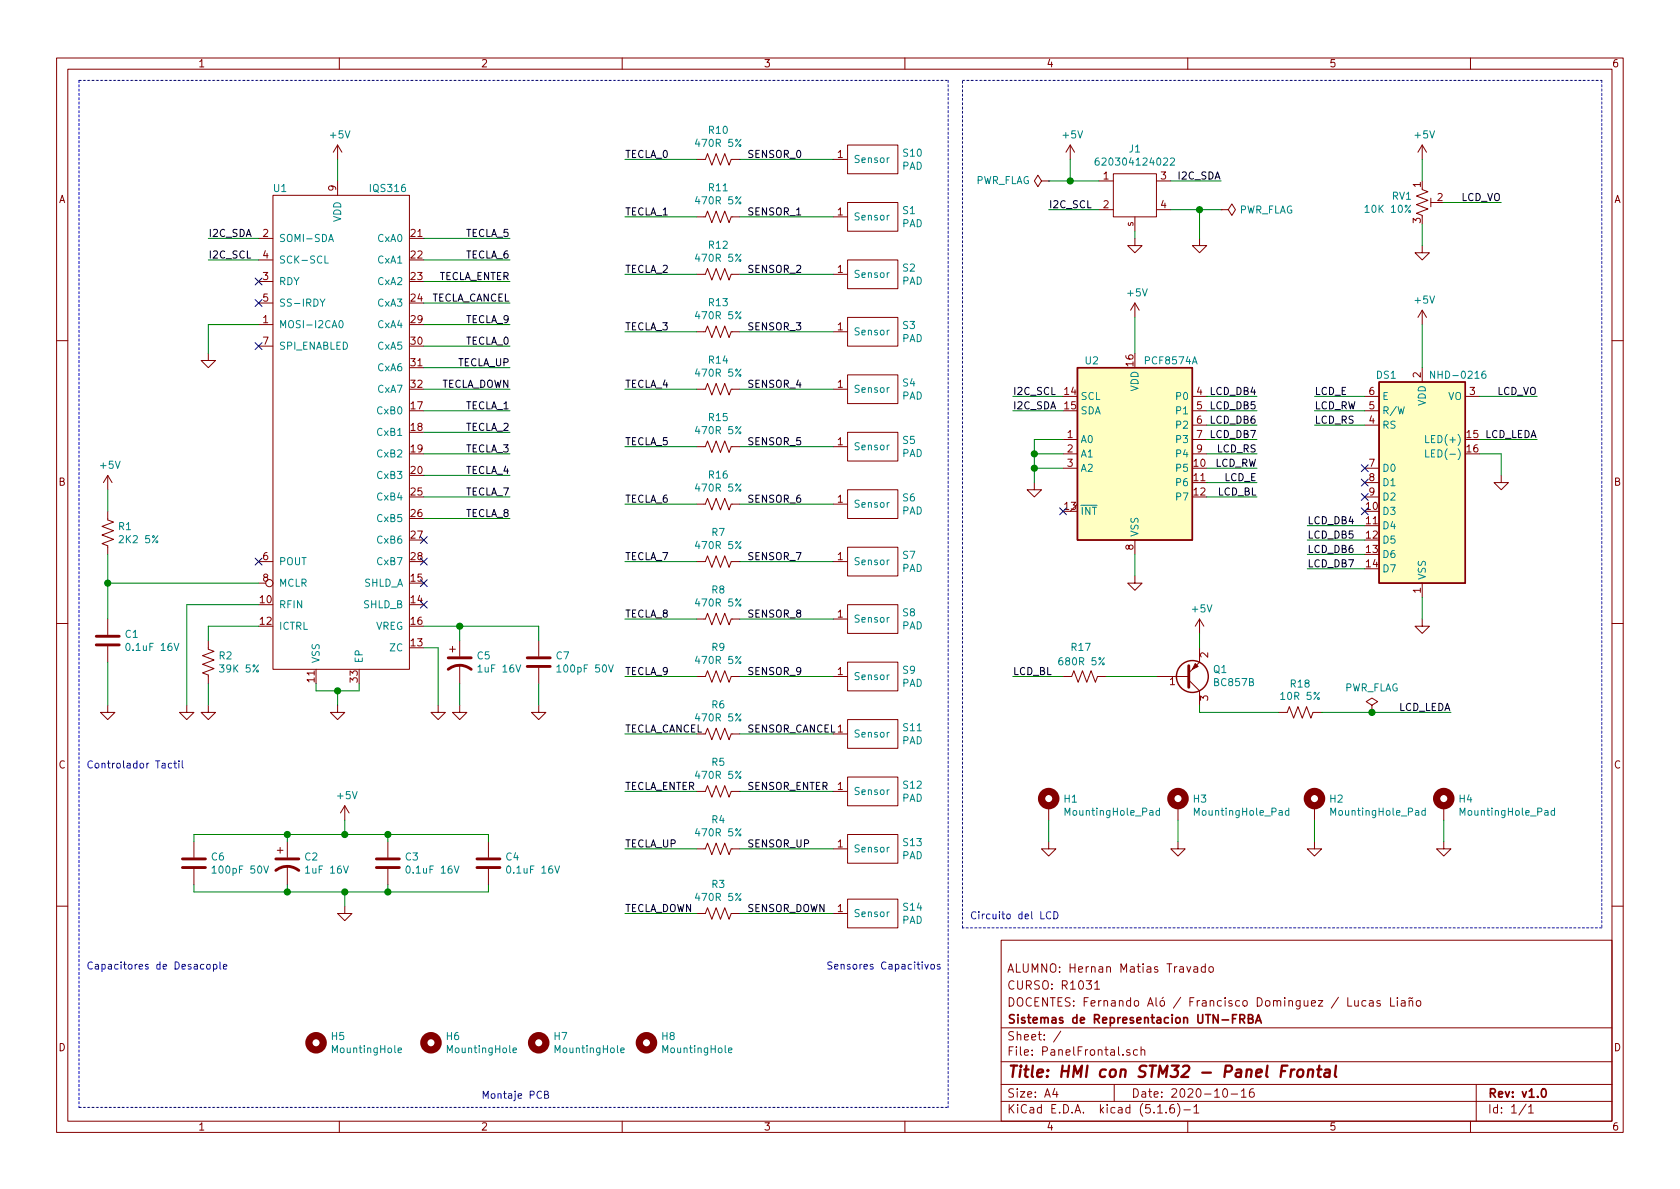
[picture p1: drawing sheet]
<svg xmlns="http://www.w3.org/2000/svg" width="297mm" height="210mm" viewBox="0 0 297 210" stroke-linecap="round" stroke-linejoin="round" font-family="sans-serif">
<g fill="none" stroke="#840000" stroke-width=".18">
<path d="M10 10.3h277v189.9h-277zM12 12.2h273v186.1h-273zM60 10.3v1.9M110 10.3v1.9M160 10.3v1.9M210 10.3v1.9M260 10.3v1.9M48.3 34.5h24.1v83.9h-24.1zM59.7 25.6l-.8 1.3M59.7 25.6v2.6M59.7 32v2.5M59.7 25.6l.8 1.3"/>
<path d="M123.2 38.3h1.5l.4-1 .8 2.1 .7-2.1 .8 2.1 .7-2.1 .8 2.1 .4-1.1h1.5M123.2 28.2h1.5l.4-1 .8 2 .7-2 .8 2 .7-2 .8 2 .4-1h1.5M147.3 28.2h2.6M147.3 38.3h2.6M149.9 25.6h8.8v5.1h-8.8zM149.9 35.8h8.8v5.1h-8.8zM184.1 32l-.6-1-.6 1 .6 1 .6-1h1.3M185.4 32h.1M189.2 25.6l-.7 1.3M189.2 25.6v2.6M189.2 25.6l.8 1.3M194.3 32h2.5"/>
<path d="M194.3 37.1h2.5M196.8 30.7h7.7v7.6h-7.7zM200.7 38.3v2.6M204.5 32h2.5M204.5 37.1h2.5M215.9 37.1h1.3l.6-1 .6 1-.6 1-.6-1M215.9 37.1h.1M251.5 33.5l1 .4-2.1 .8 2.1 .7-2.1 .8 2.1 .8-2.1 .7 1.1 .4M251.5 25.6v2.6M251.5 25.6l-.8 1.3M251.5 25.6l.7 1.3M253 35v1.6"/>
<path d="M253 35.8h1M45.7 57.4h2.6M45.7 42.2h2.6M45.7 49.8h2.6M45.7 46h2.6M45.7 53.6h2.6M123.2 58.7h1.5l.4-1 .8 2 .7-2 .8 2 .7-2 .8 2 .4-1h1.5M123.2 48.5h1.5l.4-1 .8 2 .7-2 .8 2 .7-2 .8 2 .4-1h1.5M147.3 58.7h2.6M147.3 48.5h2.6M149.9 46h8.8v5h-8.8zM149.9 56.1h8.8v5.1h-8.8z"/>
<path d="M200.7 42.2v1.2h1.2l-1.2 1.3-1.3-1.3h1.3M200.7 53.6v2.5M200.7 53.6l-.8 1.3M200.7 53.6l.7 1.3M212.1 42.2v1.2h1.3l-1.3 1.3-1.3-1.3h1.3M251.5 43.4v1.3h1.2l-1.2 1.3-1.3-1.3h1.3M251.5 54.9v2.5M251.5 54.9l-.8 1.2M251.5 54.9l.7 1.2M10 60.2h2M36.8 62.5v1.2h1.3l-1.3 1.3-1.2-1.3h1.2M45.7 61.2h2.6"/>
<path d="M123.2 79h1.5l.4-1 .8 2 .7-2 .8 2 .7-2 .8 2 .4-1h1.5M123.2 68.8h1.5l.4-1 .8 2 .7-2 .8 2 .7-2 .8 2 .4-1h1.5M147.3 79h2.6M147.3 68.8h2.6M149.9 76.4h8.8v5.1h-8.8zM149.9 66.3h8.8v5.1h-8.8zM188 77.7h2.5M210.8 70.1h2.6M210.8 75.2h2.6M210.8 72.6h2.6M210.8 77.7h2.6M241.3 70.1h2.5"/>
<path d="M241.3 75.2h2.5M241.3 72.6h2.5M251.5 65v2.6M259.1 70.1h2.5M285 60.2h2M19 90.4v1.5l1.1 .4-2.1 .8 2.1 .7-2.1 .8 2.1 .8-2.1 .7 1 .4v1.5M19 84.1l-.7 1.2M19 84.1v2.5M19 84.1l.8 1.2M45.7 99.3h2.6M123.2 89.1h1.5l.4-1 .8 2.1 .7-2.1 .8 2.1 .7-2.1 .8 2.1 .4-1.1h1.5M123.2 99.3h1.5l.4-1 .8 2 .7-2 .8 2 .7-2 .8 2 .4-1h1.5"/>
<path d="M147.3 99.3h2.6M147.3 89.1h2.6M149.9 96.8h8.8v5h-8.8zM149.9 86.6h8.8v5.1h-8.8zM182.9 85.3v1.3h1.2l-1.2 1.3-1.3-1.3h1.3M188 82.8h2.5M188 80.3h2.5M200.7 95.5v2.5M210.8 80.3h2.6M241.3 82.8h2.5M241.3 85.3h2.5M241.3 87.9h2.5"/>
<path d="M265.4 84.1v1.2h1.3l-1.3 1.3-1.2-1.3h1.2M10 110.3h2M19 109.5v2.8M19 114.3v2.8M36.8 113.3v1.5l1 .4-2 .7 2 .8-2 .8 2 .7-2 .8 1 .4v1.5M45.7 103.1h1.3M79.5 114.8h1M80 114.3v1M81.3 113.3v2.8M81.3 117.6v3.3M95.2 113.3v2.8M95.2 118.1v2.8"/>
<path d="M123.2 119.6h1.5l.4-1 .8 2 .7-2 .8 2 .7-2 .8 2 .4-1h1.5M123.2 109.5h1.5l.4-1 .8 2 .7-2 .8 2 .7-2 .8 2 .4-1h1.5M147.3 119.6h2.6M147.3 109.5h2.6M149.9 117.1h8.8v5.1h-8.8zM149.9 106.9h8.8v5.1h-8.8zM188 119.6h1.5l.4-1 .7 2 .8-2 .8 2 .7-2 .8 2 .4-1h1.5M200.7 101.8v1.3h1.2l-1.2 1.3-1.3-1.3h1.3M204.5 119.6h5.7M212.1 114.5v2.6l-1.9 1.9M212.1 109.5v2.5M212.1 109.5l-.8 1.2"/>
<path d="M212.1 109.5l.8 1.2M251.5 109.5v1.2h1.2l-1.2 1.3-1.3-1.3h1.3M251.5 103.1v2.6M285 110.3h2M19 124.7v1.3h1.3l-1.3 1.2-1.2-1.2h1.2M33 124.7v1.3h1.3l-1.3 1.2-1.3-1.2h1.3M36.8 124.7v1.3h1.3l-1.3 1.2-1.2-1.2h1.2M59.7 124.7v1.3h1.3l-1.3 1.2-1.3-1.2h1.3M77.5 124.7v1.3h1.2l-1.2 1.2-1.3-1.2h1.3M81.3 124.7v1.3h1.2l-1.2 1.2-1.3-1.2h1.3M95.2 124.7v1.3h1.3l-1.3 1.2-1.2-1.2h1.2M123.2 139.9h1.5l.4-1 .8 2.1 .7-2.1 .8 2.1 .7-2.1 .8 2.1 .4-1.1h1.5"/>
<path d="M124.7 129.8l.4-1 .8 2 .7-2 .8 2 .7-2 .8 2 .4-1h1.5M147.3 139.9h2.6M147.3 129.8h2.6M149.9 137.4h8.8v5.1h-8.8zM149.9 127.2h8.8v5.1h-8.8zM210.2 120.3l1.9 1.9v2.5M226.1 126h1.5l.4-1 .7 2 .8-2 .8 2 .7-2 .8 2 .4-1h1.5M242.6 124.7l1-.6-1-.7-1 .7 1 .6v1.3M242.6 126h.1M34.3 148.8v2.8M34.3 153.7v2.8M49 150.4h1"/>
<path d="M49.5 149.9v1M50.8 148.8v2.8M50.8 153.2v3.3M61 142.5l-.8 1.3M61 142.5v2.5M61 142.5l.7 1.3M68.6 148.8v2.8M68.6 153.7v2.8M86.4 148.8v2.8M86.4 153.7v2.8M123.2 150.1h1.5l.4-1 .8 2 .7-2 .8 2 .7-2 .8 2 .4-1h1.5M147.3 150.1h2.6"/>
<path d="M149.9 159h8.8v5.1h-8.8zM149.9 147.6h8.8v5h-8.8zM185.4 148.8v1.3h1.3l-1.3 1.3-1.3-1.3h1.3M185.4 142.5v2.5M208.3 148.8v1.3h1.2l-1.2 1.3-1.3-1.3h1.3M208.3 142.5v2.5M232.4 148.8v1.3h1.3l-1.3 1.3-1.3-1.3h1.3M232.4 142.5v2.5M255.3 148.8v1.3h1.2l-1.2 1.3-1.3-1.3h1.3M255.3 142.5v2.5M10 160.2h2M61 160.3v1.2h1.2l-1.2 1.3-1.3-1.3h1.3"/>
<path d="M123.2 161.5h1.5l.4-1 .8 2.1 .7-2.1 .8 2.1 .7-2.1 .8 2.1 .4-1.1h1.5M147.3 161.5h2.6M177 166.3h108v32h-108zM193.5 173.9l.5-.5v1.5M193.5 174.9h.9M211.1 171h.6l.1 .9M211.8 171.3l-.5 .1-.3 .2 .1 .3h.2h.5M213.1 171l-.4-.1-.3 .3 .1 .6 .2 .1h.4M213.1 170.4v1.5M213.8 171.1l.2-.2 .5 .2v.5l-.1 .3h-.4l-.2-.1zM238.3 176.4v1.5h.7M239.5 176.9l.1 .9 .3 .1 .3-.1"/>
<path d="M240.2 176.9v1M241.5 177l-.4-.1-.3 .3 .1 .6 .2 .1 .4-.1M242.1 177h.6l.1 .9M242.8 177.3l-.5 .1-.2 .2v.2l.2 .1 .5-.1M244 177l-.4-.1-.2 .2 .1 .3 .5 .1v.3h-.6M245.9 176.4v1.5h.7M247.1 176.4v.2M247.1 176.9v1M247.8 177h.6v.9M248.4 177.3l-.5 .1-.2 .2 .1 .2 .1 .1 .5-.1M249.1 177.1l.3-.2 .3 .1 .1 .9M249.1 176.9v1"/>
<path d="M249.8 176.4l-.2 .2-.3-.2-.2 .2M250.5 177.1l.2-.2 .4 .2 .1 .5-.1 .2-.4 .1-.2-.1zM285 160.2h2M60 198.3v1.9M110 198.3v1.9M160 198.3v1.9M177 194.8h108M177 191.8h108M177 187.8h108M177 181.8h108M186.5 192.5l-.4 1h1M186.8 193v1"/>
<path d="M187.6 182.3l-1.3 2M197 191.8v3M199.8 185.7a.37 .37 0 0 0-.6 .1l.1 .2 .5 .2v.1l-.2 .3-.4-.1M201.1 185.7l-.4-.1-.3 .3 .1 .6 .2 .1 .4-.1M201.8 185.7a.37 .37 0 0 1 .6 .1v.8M201.8 185.1v1.5M204.7 196.8h.8M206.2 196.7v.1M207.5 195.3a.59 .59 0 0 0-.7 .7v.5l.2 .2 .4 .1 .2-.1 .1-.5-.2-.2-.4-.1-.3 .3M208.2 195.1a1.71 1.71 0 0 1 0 2.3M209.3 196.3h1.2M210 198.3v1.9"/>
<path d="M211.1 195.8l.4-.5v1.5M211.1 196.8h.9M216.3 192.7l.4-.2a.94 .94 0 0 1 0 1.5 .79 .79 0 0 1-.4-1.3zM217.7 193.5h1.1M219.5 193l.4-.5v1.5M219.5 194h.8M221.6 192.5a.59 .59 0 0 0-.7 .7l.1 .7 .2 .1 .5-.1 .1-.5-.2-.2-.4-.1-.3 .3M260 198.3v1.9M261 191.8v6.5M269.8 195.2l-1.2 2M270.3 195.8l.4-.5v1.5M270.3 196.8h.8"/>
<circle cx="47.6" cy="103.1" r=".63"/>
</g>
<path d="M218.6 179.4h-.7v1.5M219.2 180.2l.7-.1 .2-.2-.1-.3-.2-.2h-.6v1.5M219.6 180.2l.5 .7M220.7 180.1l.7-.1v-.4l-.2-.2h-.5v1.5h.6l.2-.1 .1-.4-.2-.2-.2-.1M222 180.9l.5-1.5 .5 1.5M222.1 180.5h.8M272.7 192.7l.2-.2a.81 .81 0 0 1 .6 .6 .81 .81 0 0 1-.3 .8l-.2 .1a.79 .79 0 0 1-.3-1.3z" fill="none" stroke="#840000" stroke-width=".3"/>
<path d="M227.6 188.4h-.9l-.3 2M228.3 189.1l-.2 1.3M228.9 189.1a.54 .54 0 0 0-.6 .4M229.5 189.3a.51 .51 0 0 1 .6-.2 .51 .51 0 0 1 .4 .4l-.1 .6a.54 .54 0 0 1-.5 .4 .54 .54 0 0 1-.6-.4zM231.3 189.3a.5 .5 0 0 1 .9 .1l-.1 1M231.4 189.1l-.2 1.3M232.9 189.1h.8M233.3 188.4l-.3 1.8 .1 .1 .4 .1M234.3 189.2h.8l-.1 1.2M235.1 189.6l-.7 .1a.4 .4 0 0 0-.3 .3 .4 .4 0 0 0 .3 .4l.6-.1M236.2 188.4l-.2 1.8 .3 .2" fill="none" stroke="#840000" stroke-width=".41"/>
<g fill="none" stroke="#840000" stroke-width="1.3">
<circle cx="185.4" cy="141.2" r="1.27"/>
<circle cx="208.3" cy="141.2" r="1.27"/>
<circle cx="232.4" cy="141.2" r="1.27"/>
<circle cx="255.3" cy="141.2" r="1.27"/>
<circle cx="55.9" cy="184.4" r="1.27"/>
<circle cx="76.2" cy="184.4" r="1.27"/>
<circle cx="95.2" cy="184.4" r="1.27"/>
<circle cx="114.3" cy="184.4" r="1.27"/>
</g>
<g fill="none" stroke="#008484" stroke-width=".18">
<path d="M157.2 27.9l-.3 .2M157.2 38.1l-.3 .2M194.2 27.9h-.2a.79 .79 0 0 0-.1 1.3l.4-.1v-.6l-.4-.1-.3 .3M206.9 28.1l.5-.2 .3 .4-.8 .9h.8M56.6 52.9l.4 .6 .5-.6M57.5 45.3v1.2h.5M58.1 42.7l.4-1.3 .5 1.3M58.2 42.4h.6M60 56.8l.2-.1a.67 .67 0 0 1 .5 .6 .67 .67 0 0 1-.5 .7l-.3-.5zM157.2 48.2l-.3 .3M157.2 58.4l-.3 .2M157.2 78.7l-.3 .2"/>
<path d="M157.2 68.5l-.3 .3M252.1 77v1.3h.6M252.1 79.5v1.3h.6M253.6 65.6v1.3l-.7-1.3v1.3M262.6 65.6l-.4 .2-.2 .4 .1 .6 .2 .1 .3-.1 .1-.1-.1-.5-.3-.1-.3 .3M157.2 99l-.3 .3M157.2 88.9l-.3 .2M30.8 113.8l.4 1.2 .4-1.2M98.5 117.9l.3-.3v1.2M98.5 118.8h.7M107.6 117.6l.4 1.2 .4-1.2M157.2 119.3l-.3 .3"/>
<path d="M157.2 109.2l-.3 .2M157.2 139.7l-.3 .2M157.2 129.5l-.3 .2M37.5 153.5l.4-.4v1.3M37.5 154.4h.7M46.6 153.1l.5 1.3 .4-1.3M80.3 153.1l.4 1.3 .5-1.3M98.1 153.1l.4 1.3 .4-1.3M157.2 149.8l-.3 .3M205 143.4l-.4-.1-.2 .3 .1 .5h.5M205 142.9v1.3M227.9 143.4l-.4-.1-.2 .3 .1 .5h.5"/>
<path d="M227.9 142.9v1.3M252 143.4l-.4-.1-.2 .3 .1 .5h.5M252 142.9v1.3M274.9 143.4l-.4-.1-.3 .3 .2 .5h.5M274.9 142.9v1.3M157.2 161.3l-.3 .2M70.4 185.7l.6-.1-.1-.2-.3-.1-.2 .2 .1 .6h.4M90.7 185.7l.6-.1v-.2l-.4-.1-.2 .2 .1 .6h.5M109.8 185.7l.6-.1-.1-.2-.3-.1-.2 .2v.6h.5M128.8 185.7l.6-.1v-.2l-.4-.1-.2 .2 .1 .6h.5"/>
</g>
<g fill="none" stroke="#840000" stroke-width=".51">
<path d="M17 114h4.1M17 112.5h4.1M79.2 118.4a3.3 3.3 0 0 1 4.1 0M79.2 116.3h4.1M93.2 116.3h4.1M93.2 117.9h4.1M210.2 117.7v3.8M32.3 153.4h4M32.3 151.9h4M48.8 153.9a3.3 3.3 0 0 1 4 0M48.8 151.9h4M66.5 153.4h4.1"/>
<path d="M66.5 151.9h4.1M84.3 153.4h4.1M84.3 151.9h4.1"/>
</g>
<g fill="#ffffc2" stroke="#ffffc2" stroke-width=".18">
<path d="M243.8 67.6h15.3v35.5h-15.3z"/>
<path d="M190.5 65h20.3v30.5h-20.3z"/>
</g>
<g fill="none" stroke="#840000" stroke-width=".25">
<path d="M190.5 65h20.3v30.5h-20.3zM243.8 67.6h15.3v35.5h-15.3z"/>
<circle cx="210.8" cy="119.6" r="2.82"/>
</g>
<path d="M211.3 117.3l.5 .6-1 .5z" fill="#840000" stroke="#840000" stroke-width=".18"/>
<path d="M14 14.2h153.6M14 14.2v181.6M167.6 14.2v181.6M170.2 14.2h113M283.2 14.2v149.9M170.2 164.1v-149.9M283.2 164.1h-113M14 195.8h153.6" fill="none" stroke="#0000c2" stroke-width=".18" stroke-dasharray=".4 .4"/>
<g fill="none" stroke="#008400" stroke-width=".18">
<path d="M59.7 28.2v3.8M110.5 28.2h12.7M110.5 38.3h12.7M130.8 28.2h16.5M130.8 38.3h16.5M185.4 37.1h8.9M185.4 32h8.9M189.2 28.2v3.8M207 37.1h8.9M207 32h8.9M212.1 37.1v5.1M251.5 28.2v3.8"/>
<path d="M251.5 39.6v3.8M255.3 35.8h10.1M36.8 42.2h8.9M36.8 46h8.9M45.7 57.4h-8.9v5.1M74.9 42.2h15.3M74.9 46h15.3M74.9 57.4h15.3M74.9 49.8h15.3M74.9 53.6h15.3M110.5 48.5h12.7M110.5 58.7h12.7"/>
<path d="M130.8 48.5h16.5M130.8 58.7h16.5M200.7 40.9v1.3M200.7 56.1v6.4M251.5 57.4v7.6M74.9 61.2h15.3M74.9 72.6h15.3M74.9 76.4h15.3M74.9 68.8h15.3M74.9 65h15.3M110.5 68.8h12.7M110.5 79h12.7"/>
<path d="M130.8 68.8h16.5M130.8 79h16.5M179.1 72.6h8.9M179.1 70.1h8.9M188 77.7h-5.1v7.6M213.4 72.6h8.8M213.4 75.2h8.8M213.4 77.7h8.8M213.4 70.1h8.8M232.4 72.6h8.9M232.4 75.2h8.9M232.4 70.1h8.9"/>
<path d="M261.6 77.7h10.2M261.6 70.1h10.2M19 86.6v3.8M19 98v11.5M74.9 84.1h15.3M74.9 80.3h15.3M74.9 87.9h15.3M74.9 91.7h15.3M110.5 89.1h12.7M110.5 99.3h12.7M130.8 89.1h16.5M130.8 99.3h16.5"/>
<path d="M182.9 80.3h5.1M182.9 82.8h5.1M200.7 98v3.8M213.4 80.3h8.8M213.4 87.9h8.8M213.4 85.3h8.8M213.4 82.8h8.8M231.1 98h10.2M231.1 95.5h10.2M231.1 93h10.2M261.6 80.3h3.8v3.8M19 117.1v7.6"/>
<path d="M19 103.1h26.7M45.7 106.9h-12.7v17.8M45.7 110.7h-8.9v2.6M74.9 110.7h20.3v2.6M74.9 114.5h2.6v10.2M81.3 110.7v2.6M110.5 119.6h12.7M110.5 109.5h12.7M130.8 119.6h16.5M130.8 109.5h16.5M179.1 119.6h8.9M195.6 119.6h8.9"/>
<path d="M212.1 112v2.5M231.1 100.6h10.2M251.5 105.7v3.8M36.8 120.9v3.8M55.9 120.9v1.3h7.6v-1.3M59.7 122.2v2.5M81.3 120.9v3.8M95.2 120.9v3.8M110.5 139.9h12.7M110.5 129.8h12.7M130.8 139.9h16.5M130.8 129.8h16.5"/>
<path d="M212.1 124.7v1.3h14M233.7 126h22.8M34.3 156.5v1.2h52.1v-1.2M34.3 148.8v-1.2h52.1v1.2M50.8 147.6v1.2M50.8 156.5v1.2M61 145v2.6M61 157.7v2.6M68.6 147.6v1.2M68.6 156.5v1.2M110.5 150.1h12.7M130.8 150.1h16.5"/>
<path d="M185.4 145v3.8M208.3 145v3.8M232.4 145v3.8M255.3 145v3.8M110.5 161.5h12.7M130.8 161.5h16.5"/>
</g>
<g fill="none" stroke="#0000c2" stroke-width=".18">
<path d="M30.4 135h-.4l-.2 .2 .1 .6h.5M30.7 135h.5M30.9 134.5v1.1l.3 .2M31.6 134.5v.2M31.6 135v.8M32.2 134.5v1.1l.2 .2M36.7 170.6l.3-.1 .1 .2v.6l-.3 .1-.3-.3zM37.7 170.6l.4-.1 .3 .3-.2 .5h-.5M37.7 170.5v1.3M38.9 170.1v1.1l.2 .2M39.5 170.9l.6-.1-.1-.2-.3-.1-.2 .2v.6h.5M163.5 170.5l.3 .9 .3-.9"/>
<path d="M164.7 170.6l.3-.1 .2 .2v.4l-.1 .2-.3 .1-.2-.2zM166.2 170.6l-.3-.1-.2 .2 .1 .2 .4 .1v.3h-.5M185.8 161.3a.6 .6 0 0 0-.9 .5 .6 .6 0 0 0 .6 .7l.3-.1M186.3 161.2a.64 .64 0 0 1 .8 .6 .64 .64 0 0 1-.8 .7zM96.3 193.6l.5-.1 .2-.2-.1-.2-.6-.1v1.2h.5l.2-.1v-.3l-.3-.2"/>
</g>
<g fill="#008400" stroke="#008400" stroke-width=".25">
<circle cx="68.6" cy="147.6" r=".51"/>
<circle cx="182.9" cy="80.3" r=".51"/>
<circle cx="212.1" cy="37.1" r=".51"/>
<circle cx="189.2" cy="32" r=".51"/>
<circle cx="242.6" cy="126" r=".51"/>
<circle cx="59.7" cy="122.2" r=".51"/>
<circle cx="50.8" cy="147.6" r=".51"/>
<circle cx="182.9" cy="82.8" r=".51"/>
<circle cx="50.8" cy="157.7" r=".51"/>
<circle cx="61" cy="147.6" r=".51"/>
<circle cx="81.3" cy="110.7" r=".51"/>
<circle cx="19" cy="103.1" r=".51"/>
<circle cx="68.6" cy="157.7" r=".51"/>
<circle cx="61" cy="157.7" r=".51"/>
</g>
<g fill="none" stroke="#000084" stroke-width=".18">
<path d="M45.1 49.2l1.2 1.2M45.1 53l1.2 1.2M46.3 49.2l-1.2 1.2M46.3 53l-1.2 1.2M45.1 60.6l1.2 1.2M46.3 60.6l-1.2 1.2M45.1 98.7l1.2 1.2M46.3 98.7l-1.2 1.2M74.3 98.7l1.2 1.2M74.3 94.9l1.2 1.2M75.5 98.7l-1.2 1.2M75.5 94.9l-1.2 1.2"/>
<path d="M187.4 89.8l1.2 1.2M188.6 89.8l-1.2 1.2M240.7 84.7l1.2 1.2M240.7 82.2l1.2 1.2M240.7 87.3l1.2 1.2M240.7 89.8l1.2 1.2M241.9 84.7l-1.2 1.2M241.9 82.2l-1.2 1.2M241.9 87.3l-1.2 1.2M241.9 89.8l-1.2 1.2M74.3 106.3l1.2 1.2M74.3 102.5l1.2 1.2"/>
<path d="M75.5 106.3l-1.2 1.2M75.5 102.5l-1.2 1.2"/>
</g>
<text font-size="2.8" fill="#840000" x="178" y="190.5">Title: HMI con STM32 - Panel Frontal</text>
<g font-size="2.1" fill="#840000">
<text x="178" y="172">ALUMNO: Hernan Matias Travado</text>
<text x="178" y="178">DOCENTES: Fernando Aló / Francisco Dominguez / Lucas Liaño</text>
<text x="178" y="175">CURSO: R1031</text>
<text x="178" y="184">Sheet: /</text>
<text x="178" y="181">Sistemas de Representacion UTN-FRBA</text>
<text x="178" y="186.7">File: PanelFrontal.sch</text>
<text x="178" y="196.9">KiCad E.D.A. kicad (5.1.6)-1</text>
<text x="178" y="194.1">Size: A4</text>
<text x="200" y="194.1">Date: 2020-10-16</text>
<text x="263" y="194.1">Rev: v1.0</text>
<text x="263" y="196.9">Id: 1/1</text>
</g>
<g font-size="1.8" fill="#840000">
<text x="35" y="11.9">1</text>
<text x="85" y="11.9">2</text>
<text x="135" y="11.9">3</text>
<text x="185" y="11.9">4</text>
<text x="235" y="11.9">5</text>
<text x="285" y="11.9">6</text>
<text x="148.1" y="27.9">1</text>
<text x="10.4" y="35.9">A</text>
<text x="59.4" y="33.8" transform="rotate(-90 59.4 33.8)">9</text>
<text x="195.1" y="31.7">1</text>
<text x="205.3" y="31.7">3</text>
<text x="251.2" y="33.1" transform="rotate(-90 251.2 33.1)">1</text>
<text x="254.2" y="35.6">2</text>
<text x="285.4" y="35.9">A</text>
<text x="46.5" y="41.9">2</text>
<text x="72.7" y="41.9">21</text>
<text x="148.1" y="38.1">1</text>
<text x="195.1" y="36.8">2</text>
<text x="200.4" y="40.1" transform="rotate(-90 200.4 40.1)">s</text>
<text x="205.3" y="36.8">4</text>
<text x="251.2" y="39.5" transform="rotate(-90 251.2 39.5)">3</text>
<text x="46.5" y="45.7">4</text>
<text x="72.7" y="45.7">22</text>
<text x="46.5" y="49.5">3</text>
<text x="46.5" y="53.3">5</text>
<text x="72.7" y="49.5">23</text>
<text x="72.7" y="53.3">24</text>
<text x="148.1" y="48.3">1</text>
<text x="46.5" y="57.1">1</text>
<text x="72.7" y="57.1">29</text>
<text x="148.1" y="58.4">1</text>
<text x="46.5" y="61">7</text>
<text x="72.7" y="61">30</text>
<text x="72.7" y="64.8">31</text>
<text x="200.4" y="64.7" transform="rotate(-90 200.4 64.7)">16</text>
<text x="72.7" y="68.6">32</text>
<text x="148.1" y="68.6">1</text>
<text x="188.3" y="69.8">14</text>
<text x="211.6" y="69.8">4</text>
<text x="242.1" y="69.8">6</text>
<text x="251.2" y="66.8" transform="rotate(-90 251.2 66.8)">2</text>
<text x="259.9" y="69.8">3</text>
<text x="72.7" y="72.4">17</text>
<text x="72.7" y="76.2">18</text>
<text x="188.3" y="72.4">15</text>
<text x="188.7" y="77.5">1</text>
<text x="211.6" y="72.4">5</text>
<text x="211.6" y="74.9">6</text>
<text x="211.6" y="77.5">7</text>
<text x="242.1" y="74.9">4</text>
<text x="242.1" y="72.4">5</text>
<text x="72.7" y="80">19</text>
<text x="72.7" y="83.8">20</text>
<text x="148.1" y="78.7">1</text>
<text x="188.7" y="80">2</text>
<text x="188.7" y="82.5">3</text>
<text x="211.1" y="82.5">10</text>
<text x="211.6" y="80">9</text>
<text x="242.1" y="82.5">7</text>
<text x="259.4" y="80">16</text>
<text x="10.4" y="85.9">B</text>
<text x="72.7" y="87.6">25</text>
<text x="148.1" y="88.9">1</text>
<text x="211.1" y="85.1">11</text>
<text x="211.1" y="87.6">12</text>
<text x="242.1" y="85.1">8</text>
<text x="242.1" y="87.6">9</text>
<text x="285.4" y="85.9">B</text>
<text x="72.7" y="91.4">26</text>
<text x="72.7" y="95.2">27</text>
<text x="188.3" y="90.2">13</text>
<text x="241.6" y="90.2">10</text>
<text x="241.6" y="92.7">11</text>
<text x="241.6" y="95.2">12</text>
<text x="46.5" y="99.1">6</text>
<text x="72.7" y="99.1">28</text>
<text x="148.1" y="99.1">1</text>
<text x="200.4" y="97.3" transform="rotate(-90 200.4 97.3)">8</text>
<text x="241.6" y="97.8">13</text>
<text x="241.6" y="100.3">14</text>
<text x="46" y="106.7">10</text>
<text x="46.5" y="102.9">8</text>
<text x="72.7" y="106.7">14</text>
<text x="72.7" y="102.9">15</text>
<text x="251.2" y="104.9" transform="rotate(-90 251.2 104.9)">1</text>
<text x="46" y="110.5">12</text>
<text x="72.7" y="110.5">16</text>
<text x="148.1" y="109.2">1</text>
<text x="72.7" y="114.3">13</text>
<text x="148.1" y="119.4">1</text>
<text x="213.6" y="116.3" transform="rotate(-90 213.6 116.3)">2</text>
<text x="55.6" y="120.6" transform="rotate(-90 55.6 120.6)">11</text>
<text x="63.2" y="120.6" transform="rotate(-90 63.2 120.6)">33</text>
<text x="206.8" y="121.2">1</text>
<text x="213.6" y="123.9" transform="rotate(-90 213.6 123.9)">3</text>
<text x="10.4" y="135.9">C</text>
<text x="285.4" y="135.9">C</text>
<text x="148.1" y="139.7">1</text>
<text x="148.1" y="149.9">1</text>
<text x="148.1" y="161.3">1</text>
<text x="10.4" y="185.9">D</text>
<text x="285.4" y="185.9">D</text>
<text x="35" y="199.9">1</text>
<text x="85" y="199.9">2</text>
<text x="135" y="199.9">3</text>
<text x="185" y="199.9">4</text>
<text x="235" y="199.9">5</text>
<text x="285" y="199.9">6</text>
</g>
<g font-size="1.8" fill="#008484">
<text x="125.4" y="23.7">R10</text>
<text x="58.5" y="24.5">+5V</text>
<text x="123.4" y="26">470R 5%</text>
<text x="150.9" y="28.8">Sensor</text>
<text x="159.8" y="27.7">S10</text>
<text x="188" y="24.5">+5V</text>
<text x="194.8" y="29.3">620304124022</text>
<text x="199.7" y="27">J1</text>
<text x="250.2" y="24.5">+5V</text>
<text x="48.4" y="34">U1</text>
<text x="65.6" y="34">IQS316</text>
<text x="125.4" y="33.8">R11</text>
<text x="159.5" y="30">PAD</text>
<text x="172.4" y="32.6">PWR_FLAG</text>
<text x="246.2" y="35.3">RV1</text>
<text x="60.3" y="39.3" transform="rotate(-90 60.3 39.3)">VDD</text>
<text x="123.4" y="36.1">470R 5%</text>
<text x="150.9" y="39">Sensor</text>
<text x="159.5" y="40.2">PAD</text>
<text x="159.7" y="37.9">S1</text>
<text x="219" y="37.8">PWR_FLAG</text>
<text x="241.8" y="37.6">10K 10%</text>
<text x="49.3" y="42.8">SOMI-SDA</text>
<text x="49.3" y="46.6">SCK-SCL</text>
<text x="66.9" y="42.8">CxA0</text>
<text x="66.9" y="46.6">CxA1</text>
<text x="123.4" y="46.3">470R 5%</text>
<text x="125.4" y="44">R12</text>
<text x="49.3" y="50.4">RDY</text>
<text x="66.9" y="50.4">CxA2</text>
<text x="150.9" y="49.1">Sensor</text>
<text x="159.5" y="50.3">PAD</text>
<text x="159.7" y="48">S2</text>
<text x="199.4" y="52.4">+5V</text>
<text x="250.2" y="53.7">+5V</text>
<text x="49.3" y="58">MOSI-I2CA0</text>
<text x="49.3" y="54.2">SS-IRDY</text>
<text x="66.9" y="54.2">CxA3</text>
<text x="66.9" y="58">CxA4</text>
<text x="123.4" y="56.5">470R 5%</text>
<text x="125.4" y="54.1">R13</text>
<text x="150.9" y="59.3">Sensor</text>
<text x="159.7" y="58.2">S3</text>
<text x="49.3" y="61.8">SPI_ENABLED</text>
<text x="66.9" y="61.8">CxA5</text>
<text x="66.9" y="65.7">CxA6</text>
<text x="125.4" y="64.3">R14</text>
<text x="159.5" y="60.5">PAD</text>
<text x="191.9" y="64.4">U2</text>
<text x="202.6" y="64.4">PCF8574A</text>
<text x="66.9" y="69.5">CxA7</text>
<text x="123.4" y="66.6">470R 5%</text>
<text x="150.9" y="69.5">Sensor</text>
<text x="159.5" y="70.7">PAD</text>
<text x="159.7" y="68.3">S4</text>
<text x="191" y="70.7">SCL</text>
<text x="201.3" y="69.3" transform="rotate(-90 201.3 69.3)">VDD</text>
<text x="208.2" y="70.7">P0</text>
<text x="243.4" y="67">DS1</text>
<text x="244.3" y="70.7">E</text>
<text x="252.1" y="71.8" transform="rotate(-90 252.1 71.8)">VDD</text>
<text x="253.6" y="67">NHD-0216</text>
<text x="256" y="70.7">VO</text>
<text x="66.9" y="73.3">CxB0</text>
<text x="66.9" y="77.1">CxB1</text>
<text x="123.4" y="76.8">470R 5%</text>
<text x="125.4" y="74.5">R15</text>
<text x="191" y="73.3">SDA</text>
<text x="208.2" y="73.3">P1</text>
<text x="208.2" y="75.8">P2</text>
<text x="244.3" y="75.8">RS</text>
<text x="244.3" y="73.3">R/W</text>
<text x="17.8" y="82.9">+5V</text>
<text x="66.9" y="80.9">CxB2</text>
<text x="150.9" y="79.6">Sensor</text>
<text x="159.5" y="80.8">PAD</text>
<text x="159.7" y="78.5">S5</text>
<text x="191" y="78.4">A0</text>
<text x="191" y="80.9">A1</text>
<text x="191" y="83.4">A2</text>
<text x="208.2" y="83.4">P5</text>
<text x="208.2" y="78.4">P3</text>
<text x="208.2" y="80.9">P4</text>
<text x="244.3" y="83.4">D0</text>
<text x="252.8" y="78.4">LED(+)</text>
<text x="253.3" y="80.9">LED(-)</text>
<text x="66.9" y="84.7">CxB3</text>
<text x="66.9" y="88.5">CxB4</text>
<text x="123.4" y="86.9">470R 5%</text>
<text x="125.4" y="84.6">R16</text>
<text x="150.9" y="89.8">Sensor</text>
<text x="159.7" y="88.7">S6</text>
<text x="208.2" y="86">P6</text>
<text x="208.2" y="88.5">P7</text>
<text x="244.3" y="86">D1</text>
<text x="244.3" y="88.5">D2</text>
<text x="21" y="93.7">R1</text>
<text x="66.9" y="92.3">CxB5</text>
<text x="125.9" y="94.8">R7</text>
<text x="159.5" y="91">PAD</text>
<text x="191" y="91.1">INT</text>
<text x="201.3" y="95" transform="rotate(-90 201.3 95)">VSS</text>
<text x="244.3" y="91.1">D3</text>
<text x="244.3" y="93.6">D4</text>
<text x="21.4" y="96.1">2K2 5%</text>
<text x="49.3" y="99.9">POUT</text>
<text x="66.9" y="96.1">CxB6</text>
<text x="66.9" y="99.9">CxB7</text>
<text x="123.4" y="97.1">470R 5%</text>
<text x="150.9" y="99.9">Sensor</text>
<text x="159.5" y="101.1">PAD</text>
<text x="159.7" y="98.8">S7</text>
<text x="244.3" y="96.1">D5</text>
<text x="244.3" y="98.7">D6</text>
<text x="244.3" y="101.2">D7</text>
<text x="49.3" y="107.6">RFIN</text>
<text x="49.3" y="103.8">MCLR</text>
<text x="64.3" y="107.6">SHLD_B</text>
<text x="64.3" y="103.8">SHLD_A</text>
<text x="123.4" y="107.3">470R 5%</text>
<text x="125.9" y="104.9">R8</text>
<text x="252.1" y="102.6" transform="rotate(-90 252.1 102.6)">VSS</text>
<text x="22.2" y="112.8">C1</text>
<text x="49.3" y="111.4">ICTRL</text>
<text x="66.4" y="111.4">VREG</text>
<text x="150.9" y="110.1">Sensor</text>
<text x="159.5" y="111.3">PAD</text>
<text x="159.7" y="109">S8</text>
<text x="210.9" y="108.3">+5V</text>
<text x="22.8" y="115.1">0.1uF 16V</text>
<text x="38.8" y="116.6">R2</text>
<text x="39.1" y="118.9">39K 5%</text>
<text x="56.5" y="117.3" transform="rotate(-90 56.5 117.3)">VSS</text>
<text x="64.1" y="117.3" transform="rotate(-90 64.1 117.3)">EP</text>
<text x="69" y="115.2">ZC</text>
<text x="84.4" y="116.6">C5</text>
<text x="84.9" y="118.9">1uF 16V</text>
<text x="98.4" y="116.6">C7</text>
<text x="99" y="118.9">100pF 50V</text>
<text x="123.4" y="117.4">470R 5%</text>
<text x="125.9" y="115.1">R9</text>
<text x="159.7" y="119.1">S9</text>
<text x="187.6" y="117.6">680R 5%</text>
<text x="189.5" y="115.1">R17</text>
<text x="214.6" y="119">Q1</text>
<text x="125.9" y="125.3">R6</text>
<text x="150.9" y="120.3">Sensor</text>
<text x="159.5" y="121.5">PAD</text>
<text x="214.8" y="121.3">BC857B</text>
<text x="226.7" y="123.8">10R 5%</text>
<text x="228.2" y="121.6">R18</text>
<text x="237.6" y="122.3">PWR_FLAG</text>
<text x="123.4" y="127.6">470R 5%</text>
<text x="150.9" y="130.4">Sensor</text>
<text x="159.5" y="131.6">PAD</text>
<text x="159.8" y="129.3">S11</text>
<text x="123.4" y="137.7">470R 5%</text>
<text x="125.9" y="135.4">R5</text>
<text x="59.7" y="141.3">+5V</text>
<text x="150.9" y="140.6">Sensor</text>
<text x="159.5" y="141.8">PAD</text>
<text x="159.8" y="139.5">S12</text>
<text x="188.2" y="141.9">H1</text>
<text x="211" y="141.9">H3</text>
<text x="235.2" y="141.9">H2</text>
<text x="258" y="141.9">H4</text>
<text x="123.4" y="147.9">470R 5%</text>
<text x="125.9" y="145.6">R4</text>
<text x="159.8" y="149.6">S13</text>
<text x="188.7" y="144.2">MountingHole_Pad</text>
<text x="211.5" y="144.2">MountingHole_Pad</text>
<text x="235.7" y="144.2">MountingHole_Pad</text>
<text x="258.5" y="144.2">MountingHole_Pad</text>
<text x="37.4" y="152.2">C6</text>
<text x="38.1" y="154.5">100pF 50V</text>
<text x="53.9" y="152.2">C2</text>
<text x="54.4" y="154.5">1uF 16V</text>
<text x="71.7" y="152.2">C3</text>
<text x="72.3" y="154.5">0.1uF 16V</text>
<text x="89.5" y="152.2">C4</text>
<text x="90.1" y="154.5">0.1uF 16V</text>
<text x="150.9" y="150.7">Sensor</text>
<text x="159.5" y="151.9">PAD</text>
<text x="123.4" y="159.3">470R 5%</text>
<text x="125.9" y="157">R3</text>
<text x="159.8" y="161.1">S14</text>
<text x="150.9" y="162.2">Sensor</text>
<text x="159.5" y="163.4">PAD</text>
<text x="58.6" y="183.9">H5</text>
<text x="79" y="183.9">H6</text>
<text x="98" y="183.9">H7</text>
<text x="117.1" y="183.9">H8</text>
<text x="59" y="186.2">MountingHole</text>
<text x="79.3" y="186.2">MountingHole</text>
<text x="98.3" y="186.2">MountingHole</text>
<text x="117.4" y="186.2">MountingHole</text>
</g>
<g font-size="1.8">
<text x="110.5" y="27.9">TECLA_0</text>
<text x="132.1" y="27.9">SENSOR_0</text>
<text x="208.4" y="31.7">I2C_SDA</text>
<text x="258.3" y="35.6">LCD_VO</text>
<text x="36.8" y="41.9">I2C_SDA</text>
<text x="82.3" y="41.9">TECLA_5</text>
<text x="110.5" y="38.1">TECLA_1</text>
<text x="132.1" y="38.1">SENSOR_1</text>
<text x="185.4" y="36.8">I2C_SCL</text>
<text x="36.8" y="45.7">I2C_SCL</text>
<text x="82.3" y="45.7">TECLA_6</text>
<text x="75.9" y="53.3">TECLA_CANCEL</text>
<text x="77.3" y="49.5">TECLA_ENTER</text>
<text x="110.5" y="48.3">TECLA_2</text>
<text x="132.1" y="48.3">SENSOR_2</text>
<text x="82.3" y="57.1">TECLA_9</text>
<text x="110.5" y="58.4">TECLA_3</text>
<text x="132.1" y="58.4">SENSOR_3</text>
<text x="80.8" y="64.8">TECLA_UP</text>
<text x="82.3" y="61">TECLA_0</text>
<text x="77.7" y="68.6">TECLA_DOWN</text>
<text x="110.5" y="68.6">TECLA_4</text>
<text x="132.1" y="68.6">SENSOR_4</text>
<text x="179.1" y="69.8">I2C_SCL</text>
<text x="214.1" y="69.8">LCD_DB4</text>
<text x="232.4" y="69.8">LCD_E</text>
<text x="264.6" y="69.8">LCD_VO</text>
<text x="82.3" y="72.4">TECLA_1</text>
<text x="82.3" y="76.2">TECLA_2</text>
<text x="179.1" y="72.4">I2C_SDA</text>
<text x="214.1" y="77.5">LCD_DB7</text>
<text x="214.1" y="72.4">LCD_DB5</text>
<text x="214.1" y="74.9">LCD_DB6</text>
<text x="232.4" y="74.9">LCD_RS</text>
<text x="232.4" y="72.4">LCD_RW</text>
<text x="259.4" y="77.5">15 LCD_LEDA</text>
<text x="82.3" y="83.8">TECLA_4</text>
<text x="82.3" y="80">TECLA_3</text>
<text x="110.5" y="78.7">TECLA_5</text>
<text x="132.1" y="78.7">SENSOR_5</text>
<text x="214.7" y="82.5">LCD_RW</text>
<text x="215.2" y="80">LCD_RS</text>
<text x="82.3" y="87.6">TECLA_7</text>
<text x="110.5" y="88.9">TECLA_6</text>
<text x="132.1" y="88.9">SENSOR_6</text>
<text x="215.3" y="87.6">LCD_BL</text>
<text x="216.5" y="85.1">LCD_E</text>
<text x="82.3" y="91.4">TECLA_8</text>
<text x="231.1" y="95.2">LCD_DB5</text>
<text x="231.1" y="92.7">LCD_DB4</text>
<text x="110.5" y="99.1">TECLA_7</text>
<text x="132.1" y="99.1">SENSOR_7</text>
<text x="231.1" y="100.3">LCD_DB7</text>
<text x="231.1" y="97.8">LCD_DB6</text>
<text x="110.5" y="109.2">TECLA_8</text>
<text x="132.1" y="109.2">SENSOR_8</text>
<text x="110.5" y="119.4">TECLA_9</text>
<text x="132.1" y="119.4">SENSOR_9</text>
<text x="179.1" y="119.4">LCD_BL</text>
<text x="247.1" y="125.7">LCD_LEDA</text>
<text x="110.5" y="129.5">TECLA_CANCEL</text>
<text x="132.1" y="129.5">SENSOR_CANCEL 1</text>
<text x="110.5" y="139.7">TECLA_ENTER</text>
<text x="132.1" y="139.7">SENSOR_ENTER</text>
<text x="110.5" y="149.9">TECLA_UP</text>
<text x="132.1" y="149.9">SENSOR_UP</text>
<text x="110.5" y="161.3">TECLA_DOWN</text>
<text x="132.1" y="161.3">SENSOR_DOWN</text>
</g>
<g font-size="1.8" fill="#0000c2">
<text x="15.2" y="135.9">Controlador Tactil</text>
<text x="171.4" y="162.6">Circuito del LCD</text>
<text x="15.2" y="171.4">Capacitores de Desacople</text>
<text x="146" y="171.4">Sensores Capacitivos</text>
<text x="85.1" y="194.3">Montaje PCB</text>
</g>
</svg>
